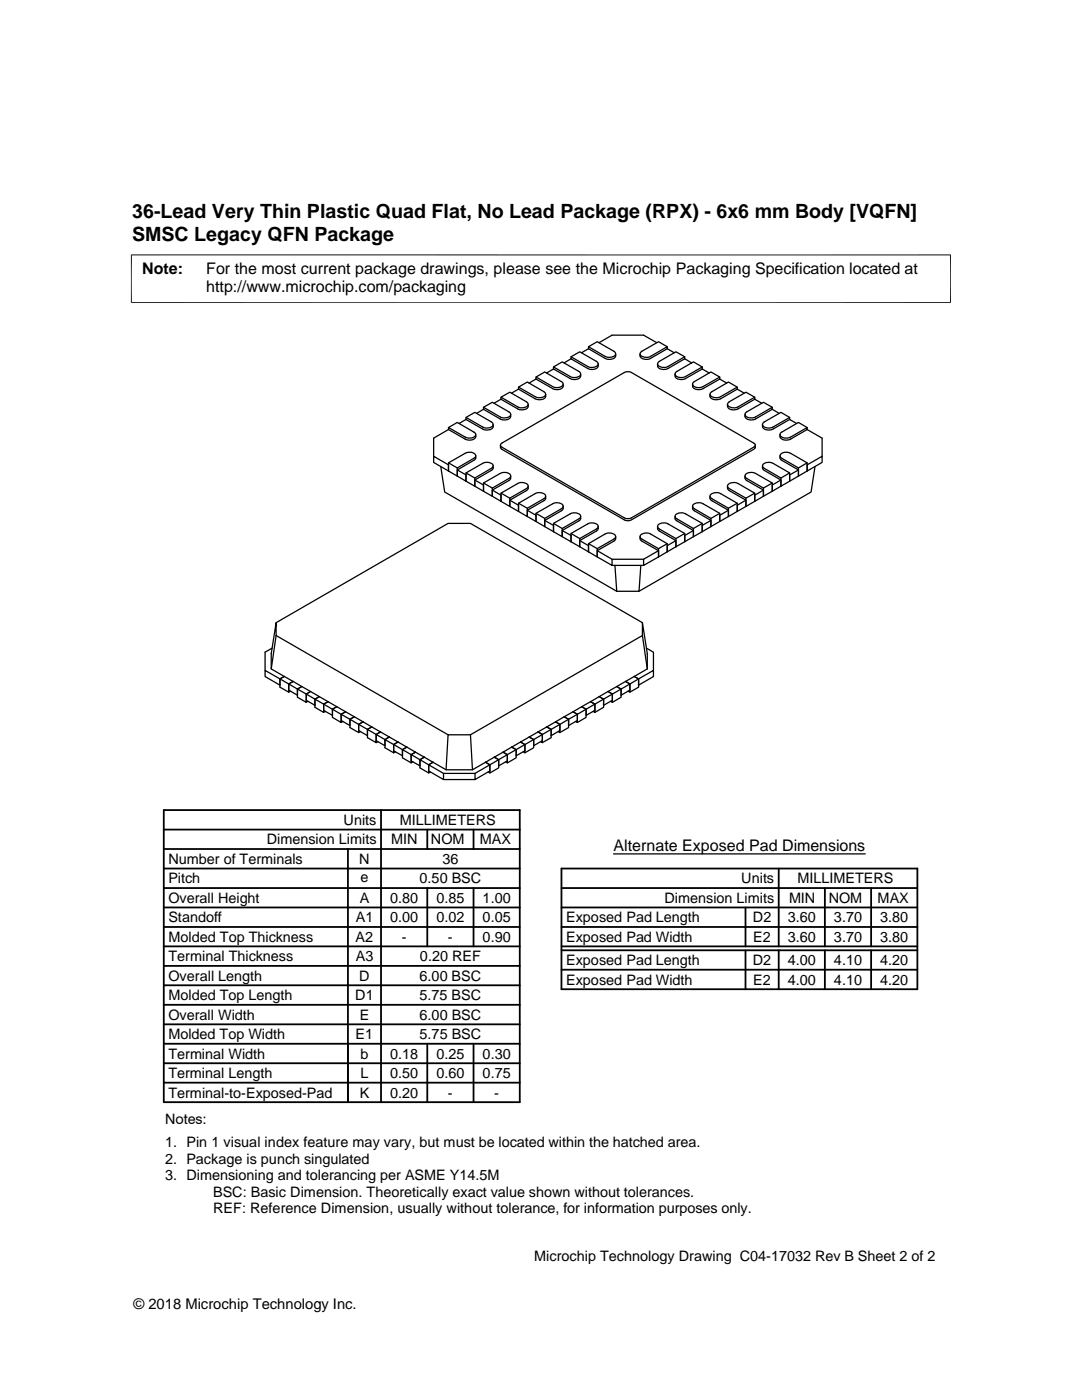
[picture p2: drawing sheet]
<svg xmlns="http://www.w3.org/2000/svg" width="216mm" height="279mm" viewBox="0 0 216 279" stroke-linecap="round" stroke-linejoin="round" font-family="sans-serif">
<g fill="none" stroke="#000" stroke-width=".25">
<path d="M100 79.3l3.3 1.9a1.78 1.78 0 0 0 2-.2l.1-.3-.2-.4-3.5-2-1.7 1v.4M100 79.7l3.3 1.9a1.66 1.66 0 0 0 2.1-.4v-.5M100 79.7l-1.4 .8M103.5 77.3l3.3 1.9a1.76 1.76 0 0 0 2-.2l.1-.3-.2-.4-3.5-2.1-1.7 1.1v.4M103.5 77.7l3.5 2a1.38 1.38 0 0 0 1.9-.6v-.4M103.5 77.7l-1.4 .8M107 75.2l3.3 2a1.77 1.77 0 0 0 2-.2l.1-.3-.2-.5-3.5-2-1.7 1v.4M107 75.6l3.4 2a1.39 1.39 0 0 0 2-.5v-.5M107 75.6l-1.4 .9M110.4 73.2l3.4 1.9a1.77 1.77 0 0 0 1.9-.1l.2-.4-.2-.4-3.5-2-1.8 1v.4M110.4 73.6l3.4 1.9a1.64 1.64 0 0 0 2-.3l.1-.6M110.4 73.6l-1.3 .8"/>
<path d="M113.9 71.2l3.4 1.9a1.54 1.54 0 0 0 2.1-.5l-.4-.5-3.3-1.9-1.8 1v.4M113.9 71.6l3.5 2a1.39 1.39 0 0 0 2-.6v-.4M113.9 71.6l-1.4 .8M117.4 69.2l3.3 1.9a1.84 1.84 0 0 0 2-.2l.1-.3-.2-.4-3.4-2-1.8 1v.4M117.4 69.6l3.5 2a1.42 1.42 0 0 0 2-.6v-.4M117.4 69.6l-1.4 .8M119.5 68.4l2.6-1.5h6.3l2.6 1.5M133.1 69.2l-1.7-1-3.3 1.9-.4 .5a1.38 1.38 0 0 0 1.9 .6l3.5-2v.4M133.1 69.6l1.4 .8M133.1 69.6l-3.3 1.9a1.55 1.55 0 0 1-2.1-.5v-.4M136.6 71.2l-1.7-1-3.3 1.9-.4 .5a1.37 1.37 0 0 0 1.9 .6l3.5-2v.4M136.6 71.6l1.4 .8"/>
<path d="M136.6 71.6l-3.3 1.9a1.64 1.64 0 0 1-2.1-.3v-.6M140.1 73.2l-1.7-1-3.3 1.9a.59 .59 0 0 0-.4 .7 .59 .59 0 0 0 .6 .5l.6 .1 .7-.2 3.5-2v.4M140.1 73.6l1.4 .8M140.1 73.6l-3.3 1.9a1.64 1.64 0 0 1-2.1-.3v-.6M143.6 75.2l-1.7-1-3.3 2a.54 .54 0 0 0-.4 .4 .54 .54 0 0 0 .3 .5l.6 .2h.8l3.7-2.1v.4M143.6 75.6l1.4 .9M143.6 75.6l-3.5 2a1.4 1.4 0 0 1-1.9-.5v-.5M147.1 77.3l-1.7-1.1-3.4 2-.3 .5a1.33 1.33 0 0 0 1.9 .5l3.5-1.9v.4M147.1 77.7l-3.5 1.9a1.42 1.42 0 0 1-1.9-.5v-.4M147.1 77.7l1.4 .8M150.6 79.3l-1.8-1-3.3 1.9-.3 .5a1.37 1.37 0 0 0 1.9 .6l3.5-2v.4M150.6 79.7l1.4 .8"/>
<path d="M150.6 79.7l-3.3 1.9a1.3 1.3 0 0 1-2.1-.9M86.5 91.1l3 1.7v1.2l-3-1.7zM87.9 93.1l.8 5.1 34.4 19.8M89.5 85.3l3.3 1.9a1.41 1.41 0 0 0 2.1-.5l-.2-.4-3.5-2-1.7 1v.4M89.5 92.4l1.7 1M89.5 92.4l3.3-1.9a1.47 1.47 0 0 1 2.1 .5l-.3 .5-3.4 1.9v1.6l-1.7-1zM89.5 85.7l3.5 2a1.43 1.43 0 0 0 1.9-.6v-.4M89.5 85.7l-3 1.7v3.7M91.2 93.8l1.8 1v1.2M93 94.4l1.7 1M93 94.4l3.3-1.9a1.77 1.77 0 0 1 2 .2l.1 .3-.2 .4-3.5 2v1.6l-1.7-1zM93 83.3l3.3 1.9a1.77 1.77 0 0 0 2-.2l.1-.3-.2-.4-3.5-2-1.7 1v.4"/>
<path d="M93 83.7l3.5 2a1.38 1.38 0 0 0 1.9-.6v-.4M93 83.7l-1.4 .8M94.7 95.8l1.8 1v1.2M94.9 91v.5l-.2 .3-3.5 2v1.2l1.8 1M96.5 81.3l3.3 1.9a1.46 1.46 0 0 0 2.1-.5l-.4-.5-3.3-1.9-1.7 1v.4M96.5 96.4l1.7 1M96.5 96.4l3.3-1.9a1.6 1.6 0 0 1 2.1 .4v.2l-.4 .4-3.3 1.9v1.6l-1.7-1zM96.5 81.7l3.3 1.9a1.64 1.64 0 0 0 2.1-.4v-.5M96.5 81.7l-1.4 .8M98.2 97.8l1.8 1v1.3M98.4 93v.5l-.2 .3-3.5 2v1.2l1.8 1M99.9 88.8v.5l.2 .4 24.5 14.1 .7 .1 .7-.1 24.4-14.1 .3-.3v-.6"/>
<path d="M99.9 88.6l24.7-14.3 .7-.1 .7 .1 24.4 14.1 .3 .3-.2 .5-24.5 14.2-.7 .1-.7-.1-24.5-14.2-.2-.2zM100 98.4l1.7 1M100 98.4l3.3-1.9a1.54 1.54 0 0 1 2.1 .5l-.4 .5-3.3 1.9v1.7l-1.7-1zM101.7 99.8l1.8 1v1.3M101.9 95v.5l-.2 .3-3.5 2v1.2l1.8 1.1M105.4 97v.5l-.2 .3-3.5 2v1.3l1.8 1M108.9 99v.5l-.3 .3-3.4 2v1.3l1.8 1M141.7 99v.5l.2 .3 3.5 2v1.3M141.8 98.7a1.84 1.84 0 0 1 2-.2l3.3 1.9v1.7l-1.7 1v-1.7l-3.5-2-.2-.4zM145.2 97v.5l.3 .4 3.3 1.9v1.3M145.3 96.7a1.81 1.81 0 0 1 2-.2l3.3 1.9v1.7l-1.8 1v-1.7l-3.3-1.9-.3-.5zM148.7 95v.5l.2 .3 3.4 2v1.2"/>
<path d="M148.8 94.6a1.81 1.81 0 0 1 2-.1l3.3 1.9v1.6l-1.8 1v-1.6l-3.4-2a.47 .47 0 0 1-.1-.8zM148.8 99.8l-1.7 1v1.3l1.7-1M150.6 98.4l-1.8 1M152.1 93l.1 .5 .2 .3 3.4 2v1.2M152.3 92.6a1.81 1.81 0 0 1 2-.1l3.3 1.9v1.6l-1.8 1v-1.6l-3.4-2a.49 .49 0 0 1-.1-.8zM152.3 97.8l-1.7 1v1.3l1.7-1.1M154.1 96.4l-1.8 1M154.1 81.3l-1.8-1-3.5 2.1a.85 .85 0 0 0 1 1l1-.2 3.3-1.9v.4M154.1 81.7l-3.5 2a1.42 1.42 0 0 1-1.9-.6v-.4M154.1 81.7l1.4 .8M155.6 91l.1 .5 .2 .3 3.4 2v1.2M155.8 90.6a1.77 1.77 0 0 1 2-.1l3.3 1.9v1.6l-1.8 1v-1.6l-3.4-2a.47 .47 0 0 1-.1-.8z"/>
<path d="M155.8 95.8l-1.7 1v1.2l1.7-1M157.6 94.4l-1.8 1M157.6 83.3l-1.8-1-3.3 1.9a.6 .6 0 0 0-.3 .7 .6 .6 0 0 0 .6 .4l.5 .1 .8-.1 3.5-2v.4M157.6 83.7l1.4 .8M157.6 83.7l-3.3 1.9a1.56 1.56 0 0 1-2.2-.5v-.4M159.3 93.8l-1.7 1v1.2l1.7-1M161.1 92.4l-1.8 1M161.1 85.3l-1.8-1-3.3 1.9a.59 .59 0 0 0-.3 .7 .59 .59 0 0 0 .6 .5h.5l.8-.1 3.5-2v.4M161.1 85.7l-3.5 2a1.42 1.42 0 0 1-2-.6v-.4M161.1 85.7l2.9 1.7v3.7M161.1 92.8l2.9-1.7v1.2l-2.9 1.7zM162.6 93.1l-.8 5.1-34.3 19.8"/>
<path d="M103.5 100.4l1.7 1M103.5 100.4l3.3-1.9a1.54 1.54 0 0 1 2.1 .5l-.4 .5-3.3 1.9v1.7l-1.7-1zM105.2 101.8l1.8 1v1.3M107 102.4l1.7 1.1M107 102.4l3.3-1.9a1.51 1.51 0 0 1 2.1 .5l-.4 .5-3.3 2v1.6l-1.7-1zM108.7 103.9l1.7 1v1.2M110.4 104.5l3.4-1.9a1.77 1.77 0 0 1 1.9 .1l.2 .4-.2 .4-3.5 2v1.6l-1.8-1zM110.4 104.5l1.8 1M112.2 105.9l1.7 1v1.2M112.4 101v.6l-.3 .3-3.4 2v1.2l1.7 1M113.9 106.5l3.4-1.9a1.76 1.76 0 0 1 1.9 .1l.2 .4-.3 .4-3.4 2v1.6l-1.8-1zM113.9 106.5l1.8 1"/>
<path d="M115.7 107.9l1.7 1v1.2M115.9 103.1l-.1 .5-.2 .3-3.4 2v1.2l1.7 1M117.4 108.5l1.8 1M117.4 108.5l3.3-1.9a1.55 1.55 0 0 1 2.1 .5l-.3 .5-3.3 1.9v1.6l-1.8-1zM119.4 105.1l-.1 .5-.2 .3-3.4 2v1.2l1.7 1M122.1 112.8h6.3M122.1 111.6h6.3M122.7 112.8l.4 5.2M122.9 107.1l-.1 .5-.2 .3-3.4 2v1.2l2.9 1.7v-1.2l-2.9-1.7M127.7 107.1v.5l.2 .3 3.5 2v1.2M127.8 106.8a1.83 1.83 0 0 1 2-.2l3.3 1.9v1.6l-1.7 1v-1.6l-3.5-2-.2-.4zM127.9 112.8l-.4 5.2h-4.4"/>
<path d="M131.2 105.1v.5l.2 .3 3.5 2v1.2M131.3 104.7a1.81 1.81 0 0 1 2-.1l3.3 1.9v1.6l-1.7 1v-1.6l-3.5-2-.2-.4zM131.4 109.9l-3 1.7v1.2l3-1.7M133.1 108.5l-1.7 1M134.7 103.1v.5l.2 .3 3.5 2v1.2M134.9 102.7a1.81 1.81 0 0 1 1.9-.1l3.3 1.9v1.6l-1.7 1v-1.6l-3.5-2a.49 .49 0 0 1 0-.8zM134.9 107.9l-1.8 1v1.2l1.8-1M136.6 106.5l-1.7 1M138.2 101v.6l.2 .3 3.5 2v1.2M138.3 100.7a1.78 1.78 0 0 1 2-.2l3.3 1.9v1.7l-1.7 1v-1.6l-3.5-2.1-.2-.4zM138.4 105.9l-1.8 1v1.2l1.8-1M140.1 104.5l-1.7 1"/>
<path d="M141.9 103.9l-1.8 1v1.2l1.8-1M143.6 102.4l-1.7 1.1M145.4 101.8l-1.8 1v1.3l1.8-1M147.1 100.4l-1.7 1M52.9 133.8l3 1.7 .8-.5-.8 .5v1.2l-3-1.7zM54.3 129.3l-1.4 .9v3.6M55.1 126.8l34.3 19.8M55.1 124.3l34.3-19.8h4.5l34.3 19.8 1 6.2v3l-2.6 1.5M55.1 126.8v-2.5l-1 6.2v3l2.6 1.5M55.1 126.8l-1 6.7M56.7 135l1.8 1M58 137.9l-.4 .2"/>
<path d="M58.5 136l1.7 1M58.5 136l-.9 .5v1.2l1.8 1v-1.2l.8-.5M58.5 136l-.9 .5v1.6l-1.7-1v-1.6l3.5 2 .8-.5M60.2 137l1.8 1M61.4 140l-.3 .2M62 138l1.7 1M62 138l-.9 .5v1.3l1.7 1v-1.3l.9-.5M62 138l-.9 .5v1.7l-1.7-1.1v-1.6l3.4 2 .9-.5M63.7 139l1.8 1M119.6 139l-1.8 1M119.6 139l.8 .5v1.7l-1.7 1M121.3 138l.9 .5v1.3l-1.8 1v-1.3l-.8-.5"/>
<path d="M121.3 138l-1.7 1M121.3 138l.9 .5-3.5 2v1.7l-.4-.2M123.1 137l-1.8 1M123.1 137l.8 .5v1.6l-1.7 1.1M124.8 136l-1.7 1M124.8 136l.9 .5v1.2l-1.8 1v-1.2l-.8-.5M124.8 136l.9 .5-3.5 2v1.7l-.4-.2M126.6 135l.8 .5v1.2l3-1.7v-1.2l-4.7 2.7v1.6l-.4-.2M126.6 135l-1.8 1M126.6 135l.8 .5v1.6l-1.7 1M128.2 124.3v2.5l1 6.7M128.2 126.8l-34.3 19.8 .4 7"/>
<path d="M129 129.3l1.4 .9v3.6M64.9 142l-.3 .2M65.5 140l1.7 1M65.5 140l-.9 .5v1.3l1.7 1v-1.3l.9-.5M65.5 140l-.9 .5v1.7l-1.8-1v-1.7l3.5 2 .9-.5M67.2 141l1.8 1M68.4 144l-.3 .2M69 142l1.7 1M69 142l-.9 .6v1.2l1.7 1v-1.2l.9-.6M69 142l-.9 .6v1.6l-1.8-1v-1.7l3.5 2.1 .9-.6M70.7 143l1.8 1.1M71.9 146l-.3 .2"/>
<path d="M72.5 144.1l-.9 .5v1.2l1.7 1v-1.2l.9-.5M72.5 144.1l1.7 1M72.5 144.1l-.9 .5v1.6l-1.8-1v-1.6l3.5 2 .9-.5M74.2 145.1l1.7 1M75.4 148l-.3 .2M75.9 146.1l1.8 1M75.9 146.1l-.8 .5v1.2l1.7 1v-1.2l.9-.5M75.9 146.1l-.8 .5v1.6l-1.8-1v-1.6l3.5 2 .9-.5M77.7 147.1l1.7 1M78.9 150l-.4 .2M79.4 148.1l-.9 .5v1.2l1.8 1v-1.2l.9-.5M79.4 148.1l1.8 1"/>
<path d="M79.4 148.1l-.9 .5v1.6l-1.7-1v-1.6l3.5 2 .9-.5M81.2 149.1l1.7 1M82.4 152l-.4 .3M82.9 150.1l1.8 1M82.9 150.1l-.9 .5v1.2l1.8 1v-1.2l.9-.5M82.9 150.1l-.9 .5v1.7l-1.7-1.1v-1.6l3.5 2 .9-.5M83.8 151.6l4.7 2.7v1.3l-3-1.7v-1.3l.9-.5-.9 .5v1.7l-1.7-1.1zM84.7 151.1l1.7 1M85.9 154.1l-.4 .2M86.4 152.1l2.6 1.5h5.3l2.6-1.5M88.5 155.6h6.3M88.5 154.3h6.3"/>
<path d="M93.9 146.6h-4.5l-.4 7M96.9 152.1l.8 .5v1.3l-2.9 1.7v-1.3l2.9-1.7zM98.6 151.1l-1.7 1M98.6 151.1l.9 .5v1.6l-1.8 1.1M100.4 150.1l.8 .5v1.2l-1.7 1v-1.2l-.9-.5M100.4 150.1l-1.8 1M100.4 150.1l.8 .5-3.5 2v1.7l-.3-.2M102.1 149.1l-1.7 1M102.1 149.1l.9 .5v1.6l-1.8 1.1M103.9 148.1l.8 .5v1.2l-1.7 1v-1.2l-.9-.5M103.9 148.1l-1.8 1M103.9 148.1l.8 .5-3.5 2v1.7l-.3-.3"/>
<path d="M105.6 147.1l-1.7 1M105.6 147.1l.9 .5v1.6l-1.8 1M107.4 146.1l.8 .5v1.2l-1.7 1v-1.2l-.9-.5M107.4 146.1l-1.8 1M107.4 146.1l.8 .5-3.5 2v1.6l-.3-.2M109.1 145.1l-1.7 1M109.1 145.1l.9 .5v1.6l-1.8 1M110.8 144.1l.9 .5v1.2l-1.7 1v-1.2l-.9-.5M110.8 144.1l-1.7 1M110.8 144.1l.9 .5-3.5 2v1.6l-.3-.2M112.6 143l-1.8 1.1M112.6 143l.9 .6v1.6l-1.8 1"/>
<path d="M114.3 142l.9 .6v1.2l-1.7 1v-1.2l-.9-.6M114.3 142l-1.7 1M114.3 142l.9 .6-3.5 2v1.6l-.3-.2M116.1 141l-1.8 1M116.1 141l.8 .5v1.7l-1.7 1M117.8 140l-1.7 1M117.8 140l.9 .5v1.3l-1.8 1v-1.3l-.8-.5M117.8 140l.9 .5-3.5 2.1v1.6l-.3-.2M122.4 170.4h50.3"/>
</g>
<path d="M26.1 50.9h163.7M26.2 50.8v9.7M189.7 50.8v9.7M26.1 60.4h163.7" fill="none" stroke="#000" stroke-width=".2"/>
<g fill="none" stroke="#000" stroke-width=".36">
<path d="M32.7 177.2h71M32.7 173.3h71M32.7 169.4h71M32.7 165.6h71M32.7 161.7h71v58.3h-71zM69.4 169.4v50.6M76 161.7v58.3M85.3 165.6v3.8M85.3 177.2v11.7M94.5 165.6v3.8M94.5 177.2v11.7M112 177.2h71"/>
<path d="M112 173.3h71v24.1h-71zM155.4 173.3v15.6M164.6 177.2v11.7M173.8 177.2v11.7M32.7 181.1h71M32.7 196.6h71M32.7 192.8h71M32.7 185h71M32.7 188.9h71M112 181.1h71M112 185h71M112 188.9h71"/>
<path d="M112 189.7h71M112 193.5h71M148.8 181.1v7.8M148.8 189.7v7.7M155.4 189.7v7.7M164.6 189.7v7.7M173.8 189.7v7.7M32.7 212.2h71M32.7 204.4h71M32.7 208.3h71M32.7 200.5h71M32.7 216.1h71"/>
<path d="M85.3 208.3v11.7M94.5 208.3v11.7"/>
</g>
<g font-size="3.9">
<text x="26.4" y="43.5">36-Lead Very Thin Plastic Quad Flat, No Lead Package (RPX) - 6x6 mm Body [VQFN]</text>
<text x="26.4" y="48">SMSC Legacy QFN Package</text>
</g>
<g font-size="3.2">
<text x="28.4" y="54.6">Note:</text>
<text x="41.1" y="58.3">http://www.microchip.com/packaging</text>
<text x="41.1" y="54.6">For the most current package drawings, please see the Microchip Packaging Specification located at</text>
<text x="122.4" y="169.7">Alternate Exposed Pad Dimensions</text>
</g>
<g font-size="2.9">
<text x="68.6" y="164.7">Units</text>
<text x="79.8" y="164.7">MILLIMETERS</text>
<text x="33.6" y="172.4">Number of Terminals</text>
<text x="53.2" y="168.5">Dimension Limits</text>
<text x="71.7" y="172.4">N</text>
<text x="78.1" y="168.5">MIN</text>
<text x="86" y="168.5">NOM</text>
<text x="88.3" y="172.4">36</text>
<text x="95.8" y="168.5">MAX</text>
<text x="33.6" y="176.3">Pitch</text>
<text x="71.9" y="176">e</text>
<text x="83.7" y="176.3">0.50 BSC</text>
<text x="147.9" y="176.3">Units</text>
<text x="159.1" y="176.3">MILLIMETERS</text>
<text x="33.6" y="180.2">Overall Height</text>
<text x="33.6" y="184.1">Standoff</text>
<text x="71" y="184.1">A1</text>
<text x="71.8" y="180.2">A</text>
<text x="77.9" y="180.2">0.80</text>
<text x="77.9" y="184.1">0.00</text>
<text x="87.1" y="180.2">0.85</text>
<text x="87.1" y="184.1">0.02</text>
<text x="96.3" y="180.2">1.00</text>
<text x="96.3" y="184.1">0.05</text>
<text x="112.9" y="184.1">Exposed Pad Length</text>
<text x="132.6" y="180.2">Dimension Limits</text>
<text x="150.2" y="184.1">D2</text>
<text x="157.2" y="184.1">3.60</text>
<text x="157.4" y="180.2">MIN</text>
<text x="165.4" y="180.2">NOM</text>
<text x="166.4" y="184.1">3.70</text>
<text x="175.1" y="180.2">MAX</text>
<text x="175.6" y="184.1">3.80</text>
<text x="33.6" y="191.9">Terminal Thickness</text>
<text x="33.6" y="188">Molded Top Thickness</text>
<text x="71" y="188">A2</text>
<text x="71" y="191.8">A3</text>
<text x="80.2" y="188">-</text>
<text x="83.8" y="191.9">0.20 REF</text>
<text x="89.4" y="188">-</text>
<text x="96.3" y="188">0.90</text>
<text x="112.9" y="188">Exposed Pad Width</text>
<text x="150.3" y="188">E2</text>
<text x="157.2" y="188">3.60</text>
<text x="166.4" y="188">3.70</text>
<text x="175.6" y="188">3.80</text>
<text x="33.6" y="195.7">Overall Length</text>
<text x="71.7" y="195.7">D</text>
<text x="83.7" y="195.7">6.00 BSC</text>
<text x="112.9" y="192.6">Exposed Pad Length</text>
<text x="112.9" y="196.5">Exposed Pad Width</text>
<text x="150.2" y="192.6">D2</text>
<text x="150.3" y="196.5">E2</text>
<text x="157.2" y="192.6">4.00</text>
<text x="157.2" y="196.5">4.00</text>
<text x="166.4" y="192.6">4.10</text>
<text x="166.4" y="196.5">4.10</text>
<text x="175.6" y="192.6">4.20</text>
<text x="175.6" y="196.5">4.20</text>
<text x="33.6" y="203.5">Overall Width</text>
<text x="33.6" y="199.6">Molded Top Length</text>
<text x="70.9" y="199.6">D1</text>
<text x="71.8" y="203.5">E</text>
<text x="83.7" y="203.5">6.00 BSC</text>
<text x="83.7" y="199.6">5.75 BSC</text>
<text x="33.6" y="207.4">Molded Top Width</text>
<text x="71" y="207.4">E1</text>
<text x="83.7" y="207.4">5.75 BSC</text>
<text x="33.6" y="211.3">Terminal Width</text>
<text x="33.6" y="215.2">Terminal Length</text>
<text x="71.9" y="215.2">L</text>
<text x="71.9" y="211.3">b</text>
<text x="77.9" y="215.2">0.50</text>
<text x="77.9" y="211.3">0.18</text>
<text x="87.1" y="211.3">0.25</text>
<text x="87.1" y="215.2">0.60</text>
<text x="96.3" y="215.2">0.75</text>
<text x="96.3" y="211.3">0.30</text>
<text x="33.6" y="219.1">Terminal-to-Exposed-Pad</text>
<text x="71.8" y="219.1">K</text>
<text x="77.9" y="219.1">0.20</text>
<text x="89.4" y="219.1">-</text>
<text x="98.6" y="219.1">-</text>
<text x="32.9" y="224.3">Notes:</text>
<text x="32.9" y="228.9">1. Pin 1 visual index feature may vary, but must be located within the hatched area.</text>
<text x="32.9" y="232.2">2. Package is punch singulated</text>
<text x="32.9" y="235.5">3. Dimensioning and tolerancing per ASME Y14.5M</text>
<text x="42.5" y="238.8">BSC: Basic Dimension. Theoretically exact value shown without tolerances.</text>
<text x="42.5" y="242.2">REF: Reference Dimension, usually without tolerance, for information purposes only.</text>
<text x="106.6" y="251.7">Microchip Technology Drawing C04-17032 Rev B Sheet 2 of 2</text>
<text x="26.6" y="261.3">© 2018 Microchip Technology Inc.</text>
</g>
</svg>
